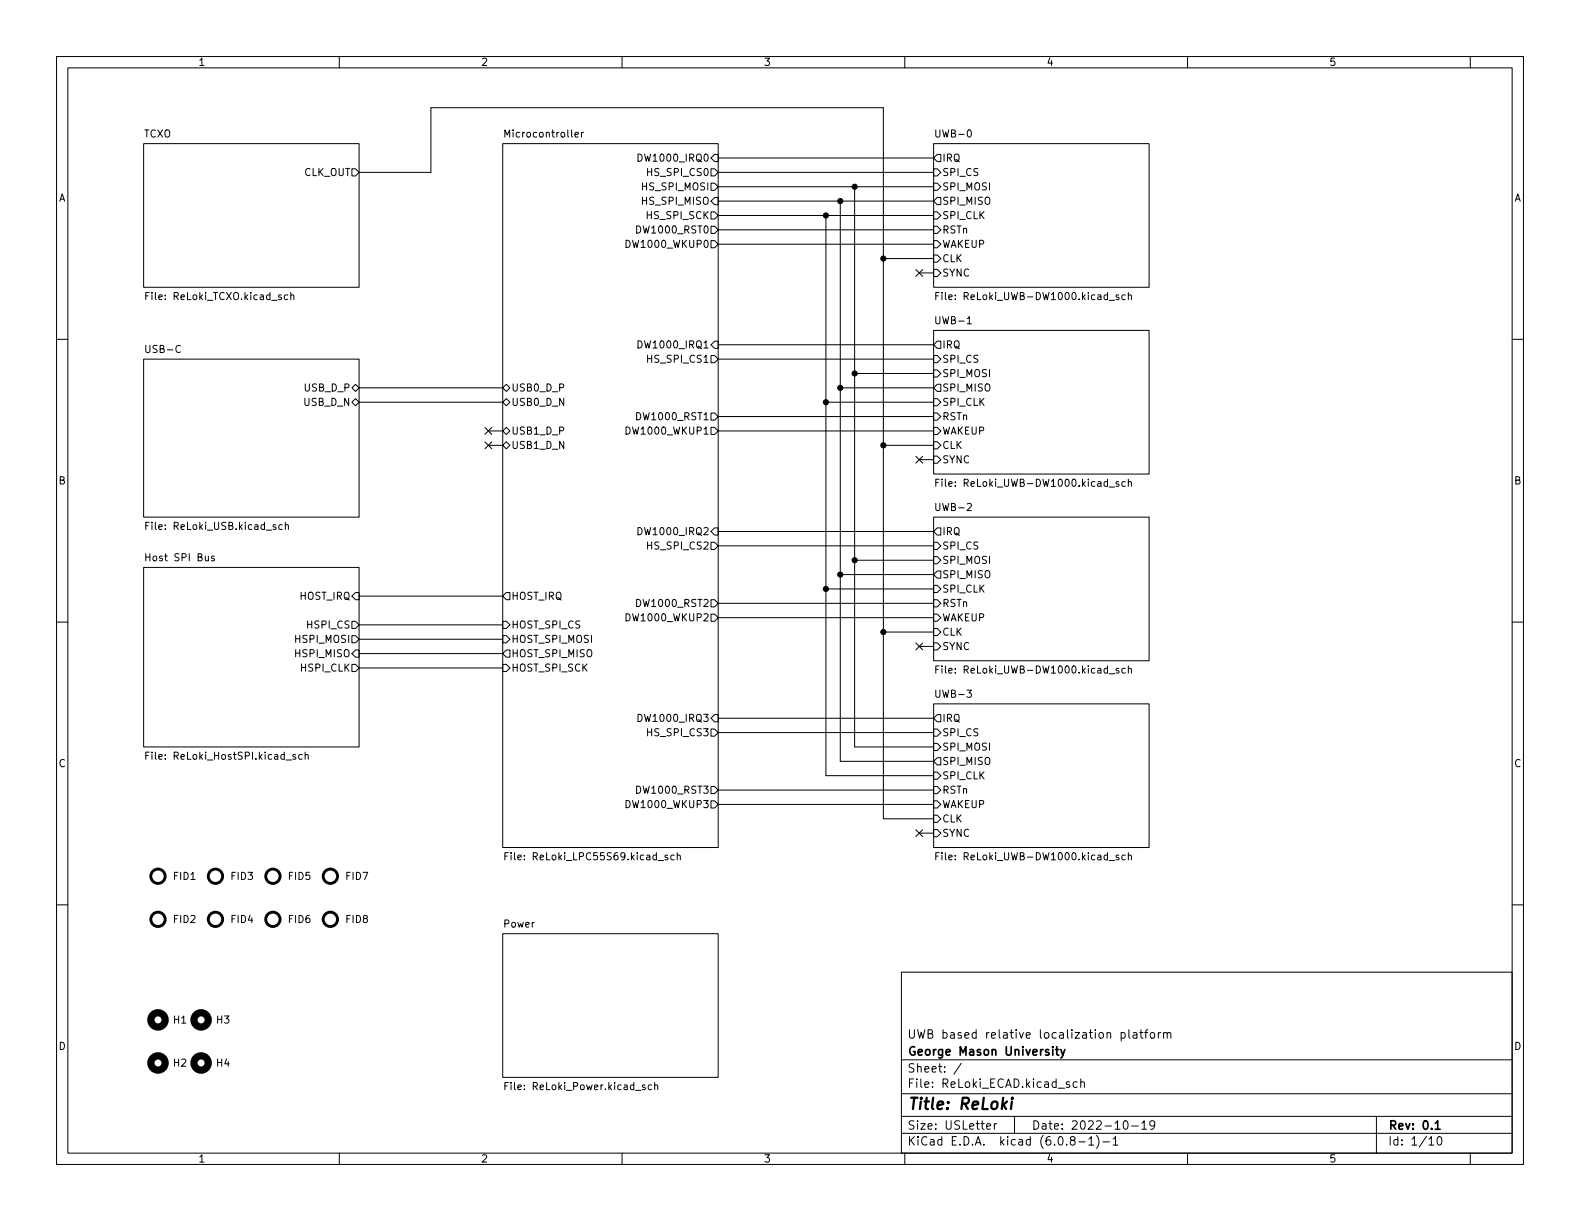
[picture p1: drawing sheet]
<svg xmlns="http://www.w3.org/2000/svg" width="279mm" height="216mm" viewBox="0 0 279 216" stroke-linecap="round" stroke-linejoin="round" font-family="sans-serif">
<g fill="none" stroke="#000" stroke-width=".18">
<path d="M10 10h259.4v195.9h-259.4zM12 12h255.4v191.9h-255.4zM60 10v2M110 10v2M160 10v2M210 10v2M260 10v2M25.4 25.4h38.1v25.4h-38.1zM62.2 29.8h.7l.6 .7-.6 .6h-.7zM63.5 30.5h12.7v-11.4h80v125.7h8.9M88.9 25.4h38.1v124.5h-38.1zM101.7 23.8l.6-.1-.1-.2-.3-.1-.2 .2v.6h.5"/>
<path d="M102.8 23.4v.8M103.2 23.4l-.4 .2M112.6 39.9a.64 .64 0 0 1 .7 .7 .64 .64 0 0 1-.7 .6zM112.8 27.2a.64 .64 0 0 1 .8 .7 .64 .64 0 0 1-.8 .6zM125.7 37.5h.7l.6 .6-.6 .6h-.7zM125.7 32.4h.7l.6 .6-.6 .7h-.7zM125.7 29.8h.7l.6 .7-.6 .6h-.7zM126.4 34.9h.6v1.3h-.6l-.7-.6zM126.4 27.3h.6v1.3h-.6l-.7-.7zM127 33h38.1M127 27.9h38.1M127 35.6h38.1"/>
<path d="M127 30.5h38.1M127 38.1h38.1M146 38.1v99.1h19.1M148.6 35.6v99h16.5M151.1 33v99.1h14M165.1 25.4h38.1v25.4h-38.1zM165.1 29.8h.6l.7 .7-.7 .6h-.6zM165.1 37.5h.6l.7 .6-.7 .6h-.6zM165.1 32.4h.6l.7 .6-.7 .7h-.6zM165.7 27.3h.7v1.3h-.7l-.6-.7zM165.7 34.9h.7v1.3h-.7l-.6-.6zM10 60h2"/>
<path d="M25.8 52.3h.4M26.4 51.7h-.6v1.3M50.9 52.2l-.4-.1-.2 .3 .1 .5h.5M51.4 52.3l.2-.2 .3 .1 .1 .8M51.4 51.7v1.3M110.7 42.5a.64 .64 0 0 1 .7 .6 .64 .64 0 0 1-.7 .7zM125.7 40h.7l.6 .6-.6 .7h-.7zM125.7 42.5h.7l.6 .7-.6 .6h-.7zM127 43.2h38.1M127 40.6h38.1M156.2 45.7h8.9M162 47.7l1.2 1.2"/>
<path d="M162.6 48.3h2.5M163.2 47.7l-1.2 1.2M165.1 58.4h38.1v25.4h-38.1zM165.1 45.1h.6l.7 .6-.7 .7h-.6zM165.1 40h.6l.7 .6-.7 .7h-.6zM165.1 47.6h.6l.7 .7-.7 .6h-.6zM165.1 42.5h.6l.7 .7-.7 .6h-.6zM165.5 52.3h.4M166.1 51.7h-.6v1.3M171 57.3h.8M197.8 52.2l-.3-.1-.1 .2v.2l.4 .1v.3h-.4M199 52.2l-.4-.1-.2 .3 .1 .5h.5"/>
<path d="M199.5 52.3l.2-.2 .3 .1 .1 .8M199.5 51.7v1.3M267.4 60h2M25.4 63.5h38.1v27.9h-38.1zM62.2 68.6l.7-.7 .6 .7-.6 .6zM62.2 71.1l.7-.6 .6 .6-.6 .7zM63.5 68.6h25.4M63.5 71.1h25.4M85.8 78.1l1.2 1.2M85.8 75.6l1.2 1.2M86.4 76.2h2.5M86.4 78.7h2.5"/>
<path d="M87 78.1l-1.2 1.2M87 75.6l-1.2 1.2M88.9 76.2l.6-.6 .7 .6-.7 .6zM88.9 71.1l.6-.6 .7 .6-.7 .7zM88.9 68.6l.6-.7 .7 .7-.7 .6zM89.5 78.1l.7 .6-.7 .7-.6-.7zM110.7 75.5a.64 .64 0 0 1 .7 .6 .64 .64 0 0 1-.7 .7zM112.6 73a.64 .64 0 0 1 .7 .6 .64 .64 0 0 1-.7 .6zM112.8 60.3a.64 .64 0 0 1 .8 .6 .64 .64 0 0 1-.8 .6zM125.7 62.9h.7l.6 .6-.6 .6h-.7zM125.7 73h.7l.6 .7-.6 .6h-.7zM125.7 75.6h.7l.6 .6-.6 .6h-.7z"/>
<path d="M126.4 60.3h.6v1.3h-.6l-.7-.6zM127 76.2h38.1M127 73.7h38.1M127 63.5h38.1M127 61h38.1M146 71.1h19.1M148.6 68.6h16.5M151.1 66h14M156.2 78.7h8.9M165.1 62.9h.6l.7 .6-.7 .6h-.6zM165.1 78.1h.6l.7 .6-.7 .7h-.6zM165.1 73h.6l.7 .7-.7 .6h-.6z"/>
<path d="M165.1 75.6h.6l.7 .6-.7 .6h-.6zM165.1 70.5h.6l.7 .6-.7 .7h-.6zM165.1 65.4h.6l.7 .6-.7 .7h-.6zM165.7 60.3h.7v1.3h-.7l-.6-.6zM165.7 67.9h.7v1.3h-.7l-.6-.6zM25.8 97.9v1.3M25.8 98.5h.7M25.8 93h.4M26.4 92.4h-.6v1.2M37.9 98.4l-.3-.1-.2 .2 .1 .2 .4 .1v.3h-.5M49.9 92.8h-.4l-.2 .2 .1 .6h.5M50.5 92.9l.1-.1h.3l.1 .8"/>
<path d="M50.5 92.4v1.2M112.8 93.3a.64 .64 0 0 1 .8 .6 .64 .64 0 0 1-.8 .7zM125.7 95.9h.7l.6 .6-.6 .7h-.7zM126.4 93.3h.6v1.3h-.6l-.7-.6zM127 94h38.1M127 96.5h38.1M151.1 99.1h14M162 80.7l1.2 1.2M162.6 81.3h2.5M163.2 80.7l-1.2 1.2M165.1 91.4h38.1v25.4h-38.1zM165.1 95.9h.6l.7 .6-.7 .7h-.6z"/>
<path d="M165.1 98.4h.6l.7 .7-.7 .6h-.6zM165.1 80.6h.6l.7 .7-.7 .6h-.6zM165.5 85.3h.4M165.7 93.3h.7v1.3h-.7l-.6-.6zM166.1 84.7h-.6v1.3M197.8 85.2h-.3l-.1 .1v.2l.4 .1v.3h-.4M199 85.2h-.4l-.2 .2 .1 .5h.5M199.5 85.3l.2-.1h.3l.1 .8M199.5 84.7v1.3M10 110h2M25.4 100.3h38.1v31.8h-38.1zM62.2 112.4h.7l.6 .6-.6 .7h-.7z"/>
<path d="M62.2 117.5h.7l.6 .6-.6 .6h-.7zM62.2 109.9h.7l.6 .6-.6 .6h-.7zM62.9 114.9h.6v1.3h-.6l-.7-.6zM62.9 104.8h.6v1.2h-.6l-.7-.6zM63.5 118.1h25.4M63.5 105.4h25.4M63.5 115.6h25.4M63.5 113h25.4M63.5 110.5h25.4M88.9 109.9h.6l.7 .6-.7 .6h-.6zM88.9 112.4h.6l.7 .6-.7 .7h-.6zM88.9 117.5h.6l.7 .6-.7 .6h-.6z"/>
<path d="M89.5 114.9h.7v1.3h-.7l-.6-.6zM89.5 104.8h.7v1.2h-.7l-.6-.6zM110.7 108.5a.64 .64 0 0 1 .7 .7 .64 .64 0 0 1-.7 .6zM112.6 106a.64 .64 0 0 1 .7 .6 .64 .64 0 0 1-.7 .7zM125.7 106h.7l.6 .7-.6 .6h-.7zM125.7 108.6h.7l.6 .6-.6 .7h-.7zM127 109.2h38.1M127 106.7h38.1M146 104.1h19.1M148.6 101.6h16.5M156.2 111.8h8.9M162 113.7l1.2 1.2"/>
<path d="M162.6 114.3h2.5M163.2 113.7l-1.2 1.2M165.1 111.1h.6l.7 .7-.7 .6h-.6zM165.1 106h.6l.7 .7-.7 .6h-.6zM165.1 113.7h.6l.7 .6-.7 .6h-.6zM165.1 108.6h.6l.7 .6-.7 .7h-.6zM165.1 103.5h.6l.7 .6-.7 .7h-.6zM165.5 118.4h.4M165.7 101h.7v1.2h-.7l-.6-.6zM166.1 117.8h-.6v1.2M197.8 118.2h-.3l-.1 .2v.1l.4 .2v.3h-.4M199 118.2h-.4l-.2 .2 .1 .6h.5"/>
<path d="M199.5 118.3l.2-.1h.3l.1 .8M199.5 117.8v1.2M267.4 110h2M25.8 133.6h.4M26.4 133h-.6v1.3M53.4 133.5l-.3-.1-.3 .3 .1 .5h.5M54 133.5l.1-.1 .3 .1 .1 .8M54 133v1.3M112.6 139a.64 .64 0 0 1 .7 .6 .64 .64 0 0 1-.7 .7zM112.8 126.3a.64 .64 0 0 1 .8 .6 .64 .64 0 0 1-.8 .7zM125.7 128.9h.7l.6 .6-.6 .7h-.7zM125.7 139.1h.7l.6 .6-.6 .6h-.7z"/>
<path d="M126.4 126.4h.6v1.2h-.6l-.7-.6zM127 139.7h38.1M127 129.5h38.1M127 127h38.1M165.1 124.5h38.1v25.4h-38.1zM165.1 128.9h.6l.7 .6-.7 .7h-.6zM165.1 139.1h.6l.7 .6-.7 .6h-.6zM165.1 136.5h.6l.7 .7-.7 .6h-.6zM165.1 131.4h.6l.7 .7-.7 .6h-.6zM165.7 126.4h.7v1.2h-.7l-.6-.6zM165.7 134h.7v1.3h-.7l-.6-.7zM10 160h2"/>
<path d="M89.3 151.4h.4M89.9 150.8h-.6v1.2M110.7 141.5a.64 .64 0 0 1 .7 .7 .64 .64 0 0 1-.7 .6zM119.2 151.3l-.3-.1-.3 .2 .1 .6h.5M119.8 151.3l.1-.1 .3 .1 .1 .7M119.8 150.8v1.2M125.7 141.6h.7l.6 .6-.6 .7h-.7zM127 142.2h38.1M162 146.7l1.2 1.2M162.6 147.3h2.5M163.2 146.7l-1.2 1.2M165.1 144.1h.6l.7 .7-.7 .6h-.6z"/>
<path d="M165.1 146.7h.6l.7 .6-.7 .7h-.6zM165.1 141.6h.6l.7 .6-.7 .7h-.6zM165.5 151.4h.4M166.1 150.8h-.6v1.2M197.8 151.3l-.3-.1-.1 .2v.2l.4 .1v.3h-.4M199 151.3l-.4-.1-.2 .2 .1 .6h.5M199.5 151.3l.2-.1 .3 .1 .1 .7M199.5 150.8v1.2M267.4 160h2M88.9 165.1h38.1v25.4h-38.1zM159.4 171.9h108v32h-108zM89.3 192h.4"/>
<path d="M89.9 191.4h-.6v1.3M115.2 191.9l-.3-.1-.3 .3 .1 .5h.5M115.8 192l.2-.2 .3 .1v.8M115.8 191.4v1.3M159.4 197.4h108M159.4 193.4h108M159.4 187.4h108M170 188l-1.3 1.9M174.5 199.2l.7-.2-.1-.3h-.4l-.2 .2v.7h.6M175.8 198.7v1M176.3 198.7h-.3l-.2 .3M179.4 197.4v3"/>
<path d="M189.1 191.4l-.3-.1-.3 .2 .1 .2 .5 .2v.3h-.6M190.5 191.4l-.5-.1-.2 .3v.4l.1 .2h.6M191.1 191.4l.2-.1 .4 .1 .1 .9M191.1 190.8v1.5M198.3 182.6h.4l.3 .3v.4l-.2 .2h-.5M198.8 198.2h.2a.81 .81 0 0 1 .6 .6 .81 .81 0 0 1-.3 .8l-.2 .1a.81 .81 0 0 1-.6-.6 .81 .81 0 0 1 .3-.9zM199.6 182.1v1.3l.2 .2M200.1 199.1h1.2M200.4 182.6h.6v1M201 182.9l-.5 .1a.29 .29 0 0 0-.2 .3 .29 .29 0 0 0 .2 .3l.5-.1M201.5 182.6h.6M201.8 182.1v1.3l.3 .2"/>
<path d="M201.9 198.6l.4-.4v1.5M201.9 199.7h.9M202.4 182.6h.6M203 182.1l-.4 .2v1.3M203.5 182.6h.4l.3 .3v.4l-.3 .3-.4-.1-.1-.2v-.4zM204.2 198.8l-.3 .3-.4-.1-.2-.2 .2-.6h.4l.2 .1a.99 .99 0 0 1-.3 1.4h-.3M204.8 182.6v1M205.3 182.6h-.3l-.2 .3M205.8 182.7l.2-.1h.3l.1 1M205.8 182.6v1M206.4 182.8l.2-.2h.4v1M243.4 197.4v6.5"/>
<path d="M60 203.9v2M110 203.9v2M159.4 200.4h108M160 203.9v2M189.5 201.6l-.2-.3v-.2l.2-.1h.5l.1 .3-.1 .2-.6 .2-.1 .2v.4l.2 .2 .5-.1 .1-.2-.1-.4-.2-.2M190.8 201.9h1.1M192.5 201.4l.5-.4v1.5M192.5 202.5h.9M193.9 200.8a1.72 1.72 0 0 1 0 2.2M195 201.9h1.2M196.8 201.4l.5-.4v1.5M196.8 202.5h.9"/>
<path d="M210 203.9v2M252.7 201.4l.4-.4v1.5M252.7 202.5h.8M254.3 201h.2a.81 .81 0 0 1 .6 .6 .81 .81 0 0 1-.3 .8l-.2 .1a.81 .81 0 0 1-.6-.6 .81 .81 0 0 1 .3-.9zM260 203.9v2"/>
</g>
<path d="M186.7 185.6h.5M186.9 185.1v1.3l.3 .2M187.6 185.6l.4 1M188.3 185.6l-.5 1.3-.2 .2M253.8 198.6l.4-.4v1.5M253.8 199.7h.9" fill="none" stroke="#000" stroke-width=".3"/>
<path d="M178.9 194.8l-.1 1.3M179 194.1l-.1 .1 .1 .1 .1-.1-.1-.1v.2" fill="none" stroke="#000" stroke-width=".4"/>
<g fill="none" stroke="#000" stroke-width="1.3">
<circle cx="27.9" cy="188" r="1.27"/>
<circle cx="27.9" cy="180.3" r="1.27"/>
<circle cx="35.6" cy="188" r="1.27"/>
<circle cx="35.6" cy="180.3" r="1.27"/>
</g>
<g fill="none" stroke="#000" stroke-width=".51">
<circle cx="27.9" cy="154.9" r="1.27"/>
<circle cx="38.1" cy="154.9" r="1.27"/>
<circle cx="48.3" cy="154.9" r="1.27"/>
<circle cx="58.4" cy="154.9" r="1.27"/>
<circle cx="27.9" cy="162.6" r="1.27"/>
<circle cx="38.1" cy="162.6" r="1.27"/>
<circle cx="48.3" cy="162.6" r="1.27"/>
<circle cx="58.4" cy="162.6" r="1.27"/>
</g>
<g fill="#000" stroke="#000" stroke-width=".18">
<circle cx="146" cy="38.1" r=".46"/>
<circle cx="148.6" cy="35.6" r=".46"/>
<circle cx="151.1" cy="33" r=".46"/>
<circle cx="156.2" cy="45.7" r=".46"/>
<circle cx="146" cy="71.1" r=".46"/>
<circle cx="148.6" cy="68.6" r=".46"/>
<circle cx="151.1" cy="66" r=".46"/>
<circle cx="156.2" cy="78.7" r=".46"/>
<circle cx="151.1" cy="99.1" r=".46"/>
<circle cx="146" cy="104.1" r=".46"/>
<circle cx="148.6" cy="101.6" r=".46"/>
<circle cx="156.2" cy="111.8" r=".46"/>
</g>
<text font-size="2.8" x="160.4" y="196.2">Title: ReLoki</text>
<g font-size="2.1">
<text x="160.4" y="183.6">UWB based relative localization platform</text>
<text x="160.4" y="189.7">Sheet: /</text>
<text x="160.4" y="186.7">George Mason University</text>
<text x="160.4" y="192.4">File: ReLoki_ECAD.kicad_sch</text>
<text x="160.4" y="202.5">KiCad E.D.A. kicad (6.0.8-1)-1</text>
<text x="160.4" y="199.7">Size: USLetter</text>
<text x="182.4" y="199.7">Date: 2022-10-19</text>
<text x="245.4" y="199.7">Rev: 0.1</text>
<text x="245.4" y="202.5">Id: 1/10</text>
</g>
<g font-size="1.8">
<text x="35" y="11.6">1</text>
<text x="85" y="11.6">2</text>
<text x="135" y="11.6">3</text>
<text x="185" y="11.6">4</text>
<text x="235" y="11.6">5</text>
<text x="25.4" y="24.3">TCXO</text>
<text x="89.7" y="24.3">Microcontroller</text>
<text x="113.5" y="28.6">DW1000_IRQ0</text>
<text x="165.7" y="24.3">UWB-0</text>
<text x="166.6" y="28.6">IRQ</text>
<text x="10.3" y="35.6">A</text>
<text x="53.7" y="31.1">CLK_OUT</text>
<text x="113.7" y="33.7">HS_SPI_MOSI</text>
<text x="114.8" y="31.1">HS_SPI_CS0</text>
<text x="166.6" y="31.1">SPI_CS</text>
<text x="166.6" y="33.7">SPI_MOSI</text>
<text x="267.7" y="35.6">A</text>
<text x="113.2" y="41.3">DW1000_RST0</text>
<text x="113.7" y="36.2">HS_SPI_MISO</text>
<text x="114.5" y="38.7">HS_SPI_SCK</text>
<text x="166.6" y="41.3">RSTn</text>
<text x="166.6" y="38.7">SPI_CLK</text>
<text x="166.6" y="36.2">SPI_MISO</text>
<text x="111.3" y="43.8">DW1000_WKUP0</text>
<text x="166.6" y="46.4">CLK</text>
<text x="166.6" y="43.8">WAKEUP</text>
<text x="26.4" y="53">File: ReLoki_TCXO.kicad_sch</text>
<text x="166.6" y="48.9">SYNC</text>
<text x="166.9" y="53">File: ReLoki_UWB-DW1000.kicad_sch</text>
<text x="165.7" y="57.3">UWB-1</text>
<text x="26" y="62.4">USB-C</text>
<text x="113.5" y="61.6">DW1000_IRQ1</text>
<text x="114.8" y="64.1">HS_SPI_CS1</text>
<text x="166.6" y="61.6">IRQ</text>
<text x="166.6" y="64.1">SPI_CS</text>
<text x="53.8" y="71.8">USB_D_N</text>
<text x="53.9" y="69.2">USB_D_P</text>
<text x="90.4" y="71.8">USB0_D_N</text>
<text x="90.4" y="69.2">USB0_D_P</text>
<text x="166.6" y="71.8">SPI_CLK</text>
<text x="166.6" y="69.2">SPI_MISO</text>
<text x="166.6" y="66.7">SPI_MOSI</text>
<text x="90.4" y="76.8">USB1_D_P</text>
<text x="111.3" y="76.8">DW1000_WKUP1</text>
<text x="113.2" y="74.3">DW1000_RST1</text>
<text x="166.6" y="74.3">RSTn</text>
<text x="166.6" y="76.8">WAKEUP</text>
<text x="90.4" y="79.4">USB1_D_N</text>
<text x="166.6" y="79.4">CLK</text>
<text x="166.6" y="81.9">SYNC</text>
<text x="10.3" y="85.7">B</text>
<text x="166.9" y="86.1">File: ReLoki_UWB-DW1000.kicad_sch</text>
<text x="267.7" y="85.7">B</text>
<text x="26.5" y="93.7">File: ReLoki_USB.kicad_sch</text>
<text x="113.5" y="94.6">DW1000_IRQ2</text>
<text x="165.7" y="90.3">UWB-2</text>
<text x="166.6" y="94.6">IRQ</text>
<text x="26.3" y="99.2">Host SPI Bus</text>
<text x="114.8" y="97.2">HS_SPI_CS2</text>
<text x="166.6" y="97.2">SPI_CS</text>
<text x="166.6" y="99.7">SPI_MOSI</text>
<text x="53" y="106">HOST_IRQ</text>
<text x="90.4" y="106">HOST_IRQ</text>
<text x="113.2" y="107.3">DW1000_RST2</text>
<text x="166.6" y="107.3">RSTn</text>
<text x="166.6" y="104.8">SPI_CLK</text>
<text x="166.6" y="102.2">SPI_MISO</text>
<text x="52.4" y="113.7">HSPI_MOSI</text>
<text x="54.5" y="111.1">HSPI_CS</text>
<text x="90.4" y="111.1">HOST_SPI_CS</text>
<text x="90.4" y="113.7">HOST_SPI_MOSI</text>
<text x="111.3" y="109.9">DW1000_WKUP2</text>
<text x="166.6" y="112.4">CLK</text>
<text x="166.6" y="109.9">WAKEUP</text>
<text x="52.4" y="116.2">HSPI_MISO</text>
<text x="53.3" y="118.7">HSPI_CLK</text>
<text x="90.4" y="118.7">HOST_SPI_SCK</text>
<text x="90.4" y="116.2">HOST_SPI_MISO</text>
<text x="166.6" y="114.9">SYNC</text>
<text x="166.9" y="119.1">File: ReLoki_UWB-DW1000.kicad_sch</text>
<text x="165.7" y="123.4">UWB-3</text>
<text x="113.5" y="127.6">DW1000_IRQ3</text>
<text x="114.8" y="130.2">HS_SPI_CS3</text>
<text x="166.6" y="127.6">IRQ</text>
<text x="166.6" y="130.2">SPI_CS</text>
<text x="10.3" y="135.6">C</text>
<text x="26.7" y="134.3">File: ReLoki_HostSPI.kicad_sch</text>
<text x="166.6" y="137.8">SPI_CLK</text>
<text x="166.6" y="135.3">SPI_MISO</text>
<text x="166.6" y="132.7">SPI_MOSI</text>
<text x="267.7" y="135.6">C</text>
<text x="111.3" y="142.9">DW1000_WKUP3</text>
<text x="113.2" y="140.3">DW1000_RST3</text>
<text x="166.6" y="140.3">RSTn</text>
<text x="166.6" y="142.9">WAKEUP</text>
<text x="166.6" y="145.4">CLK</text>
<text x="166.6" y="148">SYNC</text>
<text x="30.7" y="155.6">FID1</text>
<text x="40.9" y="155.6">FID3</text>
<text x="51" y="155.6">FID5</text>
<text x="61.2" y="155.6">FID7</text>
<text x="90.4" y="152.1">File: ReLoki_LPC55S69.kicad_sch</text>
<text x="166.9" y="152.1">File: ReLoki_UWB-DW1000.kicad_sch</text>
<text x="30.7" y="163.2">FID2</text>
<text x="40.9" y="163.2">FID4</text>
<text x="51" y="163.2">FID6</text>
<text x="61.2" y="163.2">FID8</text>
<text x="89.1" y="164">Power</text>
<text x="10.3" y="185.7">D</text>
<text x="30.7" y="181">H1</text>
<text x="38.3" y="181">H3</text>
<text x="267.7" y="185.7">D</text>
<text x="30.7" y="188.6">H2</text>
<text x="38.3" y="188.6">H4</text>
<text x="90.1" y="192.7">File: ReLoki_Power.kicad_sch</text>
<text x="35" y="205.6">1</text>
<text x="85" y="205.6">2</text>
<text x="135" y="205.6">3</text>
<text x="185" y="205.6">4</text>
<text x="235" y="205.6">5</text>
</g>
</svg>
